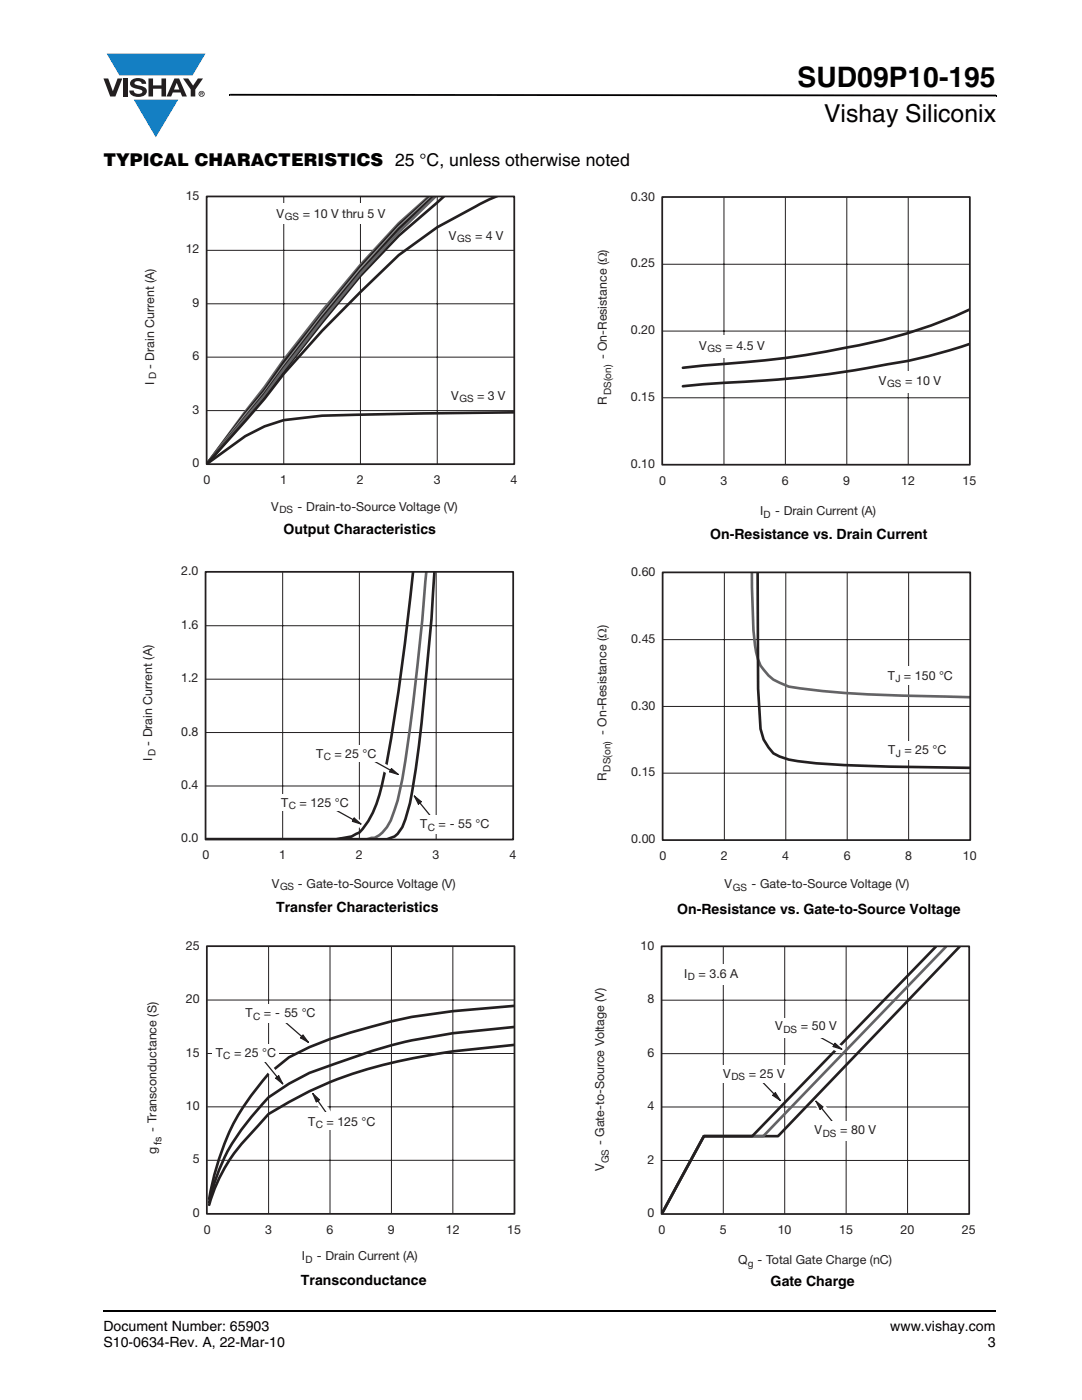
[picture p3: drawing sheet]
<svg xmlns="http://www.w3.org/2000/svg" width="216mm" height="279mm" viewBox="0 0 216 279" stroke-linecap="round" stroke-linejoin="round" font-family="sans-serif">
<g fill="#147fc3">
<path d="M21.3 10.7h19.7l-2.6 4.4h-3.8h-10.8z"/>
<path d="M26.7 19.9h8.9l-4.5 7.5z"/>
</g>
<g fill="#231f20">
<path d="M20.6 15.7h1l.9 2.5 1-2.5h.9l-1.4 3.6h-1z"/>
<path d="M24.6 15.7h.9v3.6h-.9z"/>
<path d="M26.3 16a2.1 2.1 0 0 1 2.8 .3l.1 .4h-.9a.79 .79 0 0 0-.7-.5 .79 .79 0 0 0-.8 .4l.3 .3 1 .2a1.08 1.08 0 0 1 1.2 1.1 1.08 1.08 0 0 1-1.1 1.1 1.73 1.73 0 0 1-2.4-1.2h.9a.96 .96 0 0 0 .8 .6 .96 .96 0 0 0 .9-.4 1.31 1.31 0 0 0-1.2-.6 1.03 1.03 0 0 1-1.1-.6 1.03 1.03 0 0 1 .2-1.1z"/>
<path d="M29.6 15.7h.9v1.3h1.7v-1.3h.9v3.6h-.9v-1.6h-1.7v1.6h-.9z"/>
<path d="M36.5 15.7h1.1l.9 1.4 1-1.4h1l-1.5 2.2v1.4h-.9v-1.4z"/>
<path d="M35.3 16.5l.5 1.4h-1.1zM34.8 15.7l-1.6 3.6h1l.3-.8h1.5l.3 .8h1l-1.6-3.6z"/>
<path d="M39.8 18.7a.46 .46 0 0 1 .9 0 .46 .46 0 0 1-.9 0zM39.6 18.7a.6 .6 0 0 0 1.2 0 .6 .6 0 0 0-1.2 0z"/>
<path d="M40.1 18.5h.2v.2h-.2zM40 18.4v.7h.1v-.3l.4 .3-.2-.3 .2-.2-.1-.2z"/>
</g>
<path d="M45.7 18.7h.2v.4h-.2zM45.9 18.7l152.9 .2v.3l-152.9-.1zM198.8 18.9h.1v.3h-.1zM20.5 261.5h.1v.4h-.1z" fill="#000"/>
<path d="M20.6 261.7h178.2" fill="none" stroke="#000" stroke-width=".36"/>
<path d="M28.7 37.9h74.5v65h-74.5z" fill="#fff"/>
<path d="M56.6 39.3v53.3M71.9 39.3v53.3M87.2 39.3v53.3M41.3 50h61.3M41.3 71.3h61.3M41.3 60.6h61.3M41.3 81.9h61.3" fill="none" stroke="#231f20" stroke-width=".2"/>
<path d="M85.9 39.2l-6.3 5.7-7.7 8.4-15.3 19-3.8 5.6-3.9 4.6-7.6 10.1M86.5 39.2l-6.9 6.5a333.5 333.5 0 0 0-26.8 32.9l-11.5 14M88.6 39.2l-9 7.8-7.7 8-7.6 9.4-7.7 9.7-3.8 5.1-11.5 13.4M99 39.2l-3 1.4-8.8 4.8-7.6 5.5-7.7 7.4-7.6 7.7-7.7 8.6-3.8 5-3.9 4.4-7.6 8.6M102.6 82.3l-31 .5a109 109 0 0 0-15 1l-3.8 1.3-3.9 1.9-7.6 5.6" fill="none" stroke="#231f20" stroke-width=".53"/>
<path d="M85.6 39.2l-6 5.4a295.8 295.8 0 0 0-26.8 32.7l-3.9 4.9-7.6 10.4 11.5-13.7 3.8-5.2 7.7-9.8 7.6-9.3 7.7-8.3 7.3-7.1" fill="none" stroke="#636366" stroke-width=".53"/>
<path d="M86.1 39.2l-6.5 6.2a311.8 311.8 0 0 0-26.8 32.9l-3.9 4.6-7.6 9.7" fill="none" stroke="#929497" stroke-width=".53"/>
<path d="M41.2 39.2h61.4v53.4h-61.4z" fill="none" stroke="#231f20" stroke-width=".35"/>
<g fill="#fff">
<path d="M54 40.6h23.9v4.1h-23.9z"/>
<path d="M28.3 112.8h74.7v65.3h-74.7z"/>
</g>
<path d="M56.4 114.2v53.3M71.7 114.2v53.3M87 114.2v53.3M41.1 135.5h61.3M41.1 124.9h61.3M41.1 156.9h61.3M41.1 146.2h61.3" fill="none" stroke="#231f20" stroke-width=".2"/>
<path d="M85.1 114.1a560 560 0 0 1-4.8 41.4l-1 4.2-.6 1.9a8.1 8.1 0 0 1-3.9 5.6h-.7l-.9 .3h-32.1" fill="none" stroke="#636366" stroke-width=".53"/>
<path d="M82.4 114.1a445 445 0 0 1-6 41.7 21.5 21.5 0 0 1-4.7 10.4l-1.5 .7-3.1 .6h-26h36.1l1.5-.6 .6-.5 1-1.3a61 61 0 0 0 3-14.4 675.6 675.6 0 0 0 3.4-36.6" fill="none" stroke="#231f20" stroke-width=".53"/>
<path d="M41 114.1h61.4v53.5h-61.4z" fill="none" stroke="#231f20" stroke-width=".35"/>
<path d="M73.4 150.5l6.5 3.6-.8 1.3-6.4-3.6z" fill-rule="evenodd" fill="#fff"/>
<path d="M78.1 153.4l1.4 1.2-1.7-.6z" fill="#231f20"/>
<path d="M73.4 151.2l4.6 2.6M78.1 153.4l1.4 1.2-1.7-.6z" fill="none" stroke="#231f20" stroke-width=".25"/>
<path d="M61.4 148.6h14.1v3.3h-14.1z" fill="#fff"/>
<path d="M66 160.4l6.4 3.6-.7 1.3-6.5-3.6z" fill-rule="evenodd" fill="#fff"/>
<path d="M70.7 163.3l1.3 1.1-1.7-.5z" fill="#231f20"/>
<path d="M65.9 161.1l4.7 2.5M70.7 163.3l1.3 1.1-1.7-.5z" fill="none" stroke="#231f20" stroke-width=".25"/>
<path d="M54.3 158.4h15.7v3.4h-15.7z" fill="#fff"/>
<path d="M82.7 158.9l1.3 1.1-.5 .5z" fill="#231f20"/>
<path d="M82.7 158.9l1.3 1.1-.5 .5zM83.7 160.2l3.3 4" fill="none" stroke="#231f20" stroke-width=".25"/>
<g fill="#fff">
<path d="M83.3 162.7h15.1v3.7h-15.1z"/>
<path d="M29.1 187.5h74.8v65h-74.8z"/>
</g>
<path d="M41.3 199.6h61.3M53.6 188.9v53.3M65.8 188.9v53.3M78.1 188.9v53.3M90.4 188.9v53.3M41.3 210.2h61.3M41.3 231.6h61.3M41.3 220.9h61.3" fill="none" stroke="#231f20" stroke-width=".2"/>
<path d="M102.6 205a142.3 142.3 0 0 0-22 3 176.8 176.8 0 0 0-18.9 6.1l-4 2.2-4.1 2.7-.8 .9a41.9 41.9 0 0 0-9.9 15.9l-1.2 4.1M102.6 208.5l-12.3 1.3a107.4 107.4 0 0 0-24.5 6.2l-4.1 1.8-4 2.1-4.1 2.4-1.5 1.8a40.3 40.3 0 0 0-8.4 11.2l-1.1 2.6-.9 2.6M102.6 200.7a158 158 0 0 0-24.5 3.1 117.3 117.3 0 0 0-16.4 5.2l-4 2a25.4 25.4 0 0 0-6.5 6.2 47.2 47.2 0 0 0-9.5 22" fill="none" stroke="#231f20" stroke-width=".53"/>
<path d="M41.3 188.8h61.4v53.5h-61.4z" fill="none" stroke="#231f20" stroke-width=".35"/>
<path d="M56.5 202.8l5.5 4.8-1 1.2-5.6-4.9z" fill-rule="evenodd" fill="#fff"/>
<path d="M60.5 206.6l1 1.4-1.5-.9z" fill="#231f20"/>
<path d="M56.3 203.5l4 3.4M60.5 206.6l1 1.4-1.5-.9z" fill="none" stroke="#231f20" stroke-width=".25"/>
<path d="M51.1 211.2l1.2-.9 4.7 5.7-1.2 1z" fill-rule="evenodd" fill="#fff"/>
<path d="M55 215.2l.6-.5 .8 1.6z" fill="#231f20"/>
<path d="M52 210.9l3.4 4.1M55 215.2l.6-.5 .8 1.6z" fill="none" stroke="#231f20" stroke-width=".25"/>
<path d="M61.8 218.5l1.3-.9 4.2 6.1-1.2 .9z" fill-rule="evenodd" fill="#fff"/>
<path d="M62.4 218.2l1.3 1.3-.6 .4z" fill="#231f20"/>
<path d="M62.4 218.2l1.3 1.3-.6 .4zM63.4 219.6l3 4.3" fill="none" stroke="#231f20" stroke-width=".25"/>
<g fill="#fff">
<path d="M60.7 222.1h14.7v3.5h-14.7z"/>
<path d="M48 200.5h13.9v3.6h-13.9z"/>
<path d="M42.3 208.3h13.3v3.6h-13.3z"/>
<path d="M118.9 38h75.9v65.7h-75.9z"/>
</g>
<path d="M144.5 39.4v53.3M156.7 39.4v53.3M169 39.4v53.3M181.2 39.4v53.3M132.2 52.7h61.3M132.2 79.4h61.3M132.2 66.1h61.3" fill="none" stroke="#231f20" stroke-width=".2"/>
<path d="M193.5 61.8a97.2 97.2 0 0 1-24.6 7.6 185.8 185.8 0 0 1-28.5 3.6l-4.1 .4M193.5 68.6l-2.7 .9a90 90 0 0 1-13.7 3.2 202.1 202.1 0 0 1-32.7 3.7l-8.1 .7" fill="none" stroke="#231f20" stroke-width=".53"/>
<path d="M132.1 39.3h61.4v53.4h-61.4z" fill="none" stroke="#231f20" stroke-width=".35"/>
<g fill="#fff">
<path d="M139.1 66.9h14.1v4.5h-14.1z"/>
<path d="M176.7 74.1h12.1v4.2h-12.1z"/>
<path d="M118.9 112.9h76v65.3h-76z"/>
</g>
<path d="M144.5 114.3v53.3M156.8 114.3v53.3M169.1 114.3v53.3M181.3 114.3v53.3M132.3 127.7h61.3M132.3 154.3h61.3M132.3 141h61.3" fill="none" stroke="#231f20" stroke-width=".2"/>
<path d="M150 114.2a82.9 82.9 0 0 0 .9 16 8.7 8.7 0 0 0 6.5 6.8 220.4 220.4 0 0 0 30.4 2l5.7 .1" fill="none" stroke="#636366" stroke-width=".53"/>
<path d="M151.2 114.2l.1 23.2 .5 8.1 .6 2.1 .9 1.6 1 1.1a20.3 20.3 0 0 0 7.9 2 490.4 490.4 0 0 0 31.3 .9" fill="none" stroke="#231f20" stroke-width=".53"/>
<path d="M132.2 114.2h61.4v53.5h-61.4z" fill="none" stroke="#231f20" stroke-width=".35"/>
<g fill="#fff">
<path d="M176.5 148h12.8v3.6h-12.8z"/>
<path d="M176.5 133h14.1v3.7h-14.1z"/>
<path d="M118.5 187.5h76.2v65.7h-76.2z"/>
</g>
<path d="M132.1 199.6h61.3M144.3 188.9v53.4M156.6 188.9v53.4M168.8 188.9v53.4M181.1 188.9v53.4M132.1 210.3h61.3M132.1 231.6h61.3M132.1 220.9h61.3" fill="none" stroke="#231f20" stroke-width=".2"/>
<path d="M186.7 188.9l-36.6 37.8h-9.6l-8.4 15.5 8.4-15.5h14.7l36.3-37.8" fill="none" stroke="#231f20" stroke-width=".53"/>
<path d="M188.8 188.9l-36.5 37.8h-11.8l-8.4 15.5" fill="none" stroke="#636366" stroke-width=".53"/>
<path d="M132 188.9h61.4v53.4h-61.4z" fill="none" stroke="#231f20" stroke-width=".35"/>
<path d="M162.3 220.1l1.1-1 4.7 5.8-1.2 .9z" fill-rule="evenodd" fill="#fff"/>
<path d="M162.8 219.8l1.4 1.1-.6 .5z" fill="#231f20"/>
<path d="M162.8 219.8l1.4 1.1-.6 .5zM163.9 221.1l3.3 4.1" fill="none" stroke="#231f20" stroke-width=".25"/>
<path d="M160.8 223.8h16.8v3.8h-16.8z" fill="#fff"/>
<path d="M161.9 205.3l6.5 3.6-.8 1.3-6.4-3.5z" fill-rule="evenodd" fill="#fff"/>
<path d="M166.6 208.2l1.3 1.2-1.6-.5z" fill="#231f20"/>
<path d="M161.9 206l4.6 2.6M166.6 208.2l1.3 1.2-1.6-.5z" fill="none" stroke="#231f20" stroke-width=".25"/>
<path d="M150 215l1.1-1.1 5.1 5.4-1.1 1z" fill-rule="evenodd" fill="#fff"/>
<path d="M154.7 218.1l1 1.5-1.5-1z" fill="#231f20"/>
<path d="M150.9 214.6l3.6 3.8M154.7 218.1l1 1.5-1.5-1z" fill="none" stroke="#231f20" stroke-width=".25"/>
<g fill="#fff">
<path d="M135.8 192.4h13.2v4.2h-13.2z"/>
<path d="M154.1 203.1h13.6v4h-13.6z"/>
<path d="M142.6 212.5h15.2v3.6h-15.2z"/>
</g>
<text font-size="5.6" x="159.2" y="17.4">SUD09P10-195</text>
<text font-size="4.9" x="164.4" y="24.4">Vishay Siliconix</text>
<text font-size="3.5" x="20.6" y="33">TYPICAL CHARACTERISTICS 25 °C, unless otherwise noted</text>
<g font-size="2.8">
<text x="56.6" y="106.6">Output Characteristics</text>
<text x="141.7" y="107.6">On-Resistance vs. Drain Current</text>
<text x="55.1" y="181.9">Transfer Characteristics</text>
<text x="135.1" y="182.4">On-Resistance vs. Gate-to-Source Voltage</text>
<text x="60" y="256.3">Transconductance</text>
<text x="153.8" y="256.7">Gate Charge</text>
<text x="20.6" y="265.6">Document Number: 65903</text>
<text x="20.6" y="268.8">S10-0634-Rev. A, 22-Mar-10</text>
<text x="177.7" y="265.6">www.vishay.com</text>
<text x="197.1" y="268.8">3</text>
</g>
<g font-size="2.5" fill="#231f20">
<text x="37.1" y="39.9">15</text>
<text x="125.9" y="40">0.30</text>
<text x="55.2" y="43.4">V</text>
<text x="60.4" y="43.4">= 10 V thru 5 V</text>
<text x="89.6" y="47.9">V</text>
<text x="94.8" y="47.9">= 4 V</text>
<text x="37.1" y="50.6">12</text>
<text x="125.9" y="53.4">0.25</text>
<text x="38.4" y="61.2">9</text>
<text x="38.4" y="71.9">6</text>
<text x="121.1" y="71.7" transform="rotate(-90 121.1 71.7)">- On-Resistance (Ω)</text>
<text x="125.9" y="66.7">0.20</text>
<text x="139.5" y="69.8">V</text>
<text x="144.8" y="69.8">= 4.5 V</text>
<text x="30.7" y="76.8" transform="rotate(-90 30.7 76.8)">I</text>
<text x="30.7" y="73.6" transform="rotate(-90 30.7 73.6)">- Drain Current (A)</text>
<text x="175.4" y="76.8">V</text>
<text x="180.6" y="76.8">= 10 V</text>
<text x="38.4" y="82.6">3</text>
<text x="90" y="79.8">V</text>
<text x="95.2" y="79.8">= 3 V</text>
<text x="121.1" y="80.9" transform="rotate(-90 121.1 80.9)">R</text>
<text x="125.9" y="80">0.15</text>
<text x="38.4" y="93.2">0</text>
<text x="125.9" y="93.3">0.10</text>
<text x="40.6" y="96.6">0</text>
<text x="54.1" y="101.9">V</text>
<text x="55.9" y="96.6">1</text>
<text x="59.4" y="101.9">- Drain-to-Source Voltage (V)</text>
<text x="71.2" y="96.6">2</text>
<text x="86.5" y="96.6">3</text>
<text x="101.8" y="96.6">4</text>
<text x="131.5" y="96.7">0</text>
<text x="143.8" y="96.7">3</text>
<text x="156" y="96.7">6</text>
<text x="168.3" y="96.7">9</text>
<text x="179.8" y="96.7">12</text>
<text x="192.1" y="96.7">15</text>
<text x="151.7" y="102.8">I</text>
<text x="154.6" y="102.8">- Drain Current (A)</text>
<text x="36.1" y="114.8">2.0</text>
<text x="126" y="115">0.60</text>
<text x="36.1" y="125.5">1.6</text>
<text x="126" y="128.3">0.45</text>
<text x="36.1" y="136.2">1.2</text>
<text x="177.2" y="135.6">T</text>
<text x="180.4" y="135.6">= 150 °C</text>
<text x="126" y="141.6">0.30</text>
<text x="30.4" y="148.8" transform="rotate(-90 30.4 148.8)">- Drain Current (A)</text>
<text x="36.1" y="146.8">0.8</text>
<text x="121" y="146.7" transform="rotate(-90 121 146.7)">- On-Resistance (Ω)</text>
<text x="30.4" y="152" transform="rotate(-90 30.4 152)">I</text>
<text x="63.1" y="151.2">T</text>
<text x="66.7" y="151.2">= 25 °C</text>
<text x="121" y="156" transform="rotate(-90 121 156)">R</text>
<text x="126" y="154.9">0.15</text>
<text x="177.2" y="150.5">T</text>
<text x="180.5" y="150.5">= 25 °C</text>
<text x="36.1" y="157.5">0.4</text>
<text x="56.1" y="161">T</text>
<text x="59.8" y="161">= 125 °C</text>
<text x="83.8" y="165.3">T</text>
<text x="87.5" y="165.3">= - 55 °C</text>
<text x="36.1" y="168.1">0.0</text>
<text x="40.4" y="171.5">0</text>
<text x="55.7" y="171.5">1</text>
<text x="71" y="171.5">2</text>
<text x="86.3" y="171.5">3</text>
<text x="101.6" y="171.5">4</text>
<text x="126" y="168.2">0.00</text>
<text x="131.6" y="171.6">0</text>
<text x="143.8" y="171.6">2</text>
<text x="156.1" y="171.6">4</text>
<text x="168.3" y="171.6">6</text>
<text x="180.6" y="171.6">8</text>
<text x="192.1" y="171.6">10</text>
<text x="54.2" y="177.1">V</text>
<text x="59.4" y="177.1">- Gate-to-Source Voltage (V)</text>
<text x="144.6" y="177.3">V</text>
<text x="149.9" y="177.3">- Gate-to-Source Voltage (V)</text>
<text x="37.1" y="189.5">25</text>
<text x="127.8" y="189.6">10</text>
<text x="136.5" y="195.1">I</text>
<text x="139.4" y="195.1">= 3.6 A</text>
<text x="37.1" y="200.2">20</text>
<text x="49" y="203">T</text>
<text x="52.6" y="203">= - 55 °C</text>
<text x="129.2" y="200.2">8</text>
<text x="154.7" y="205.6">V</text>
<text x="159.8" y="205.6">= 50 V</text>
<text x="37.1" y="210.9">15</text>
<text x="43" y="210.9">T</text>
<text x="46.7" y="210.9">= 25 °C</text>
<text x="129.2" y="210.9">6</text>
<text x="144.3" y="215.1">V</text>
<text x="149.4" y="215.1">= 25 V</text>
<text x="37.1" y="221.5">10</text>
<text x="129.2" y="221.5">4</text>
<text x="31.2" y="225.9" transform="rotate(-90 31.2 225.9)">- Transconductance (S)</text>
<text x="61.5" y="224.6">T</text>
<text x="65.2" y="224.6">= 125 °C</text>
<text x="162.5" y="226.3">V</text>
<text x="167.7" y="226.3">= 80 V</text>
<text x="31.2" y="230.4" transform="rotate(-90 31.2 230.4)">g</text>
<text x="38.5" y="232.2">5</text>
<text x="120.5" y="233.7" transform="rotate(-90 120.5 233.7)">V</text>
<text x="120.5" y="228.5" transform="rotate(-90 120.5 228.5)">- Gate-to-Source Voltage (V)</text>
<text x="129.2" y="232.2">2</text>
<text x="38.5" y="242.8">0</text>
<text x="129.2" y="242.9">0</text>
<text x="40.7" y="246.2">0</text>
<text x="52.9" y="246.2">3</text>
<text x="60.2" y="251.5">I</text>
<text x="63.2" y="251.5">- Drain Current (A)</text>
<text x="65.1" y="246.2">6</text>
<text x="77.4" y="246.2">9</text>
<text x="89" y="246.2">12</text>
<text x="101.2" y="246.2">15</text>
<text x="131.4" y="246.3">0</text>
<text x="143.6" y="246.3">5</text>
<text x="155.2" y="246.3">10</text>
<text x="167.4" y="246.3">15</text>
<text x="179.7" y="246.3">20</text>
<text x="191.9" y="246.3">25</text>
<text x="147.3" y="252.3">Q</text>
<text x="151.1" y="252.3">- Total Gate Charge (nC)</text>
</g>
<text font-size="2.1" fill="#231f20" x="32.2" y="228.5" transform="rotate(-90 32.2 228.5)">fs</text>
<g font-size="2" fill="#231f20">
<text x="56.8" y="43.9">GS</text>
<text x="91.2" y="48.4">GS</text>
<text x="141.2" y="70.3">GS</text>
<text x="31.2" y="75.7" transform="rotate(-90 31.2 75.7)">D</text>
<text x="177" y="77.3">GS</text>
<text x="91.7" y="80.3">GS</text>
<text x="121.9" y="78.8" transform="rotate(-90 121.9 78.8)">DS(on)</text>
<text x="55.8" y="102.4">DS</text>
<text x="152.4" y="103.3">D</text>
<text x="178.7" y="136.1">J</text>
<text x="31" y="150.9" transform="rotate(-90 31 150.9)">D</text>
<text x="64.6" y="151.7">C</text>
<text x="121.8" y="154" transform="rotate(-90 121.8 154)">DS(on)</text>
<text x="178.7" y="151.1">J</text>
<text x="57.6" y="161.5">C</text>
<text x="85.3" y="165.8">C</text>
<text x="55.9" y="177.6">GS</text>
<text x="146.2" y="177.8">GS</text>
<text x="137.2" y="195.7">D</text>
<text x="50.5" y="203.6">C</text>
<text x="156.3" y="206.2">DS</text>
<text x="44.5" y="211.4">C</text>
<text x="145.9" y="215.6">DS</text>
<text x="63" y="225.1">C</text>
<text x="164.2" y="226.9">DS</text>
<text x="121.5" y="232.2" transform="rotate(-90 121.5 232.2)">GS</text>
<text x="60.9" y="252.1">D</text>
<text x="149.2" y="252.8">g</text>
</g>
</svg>
